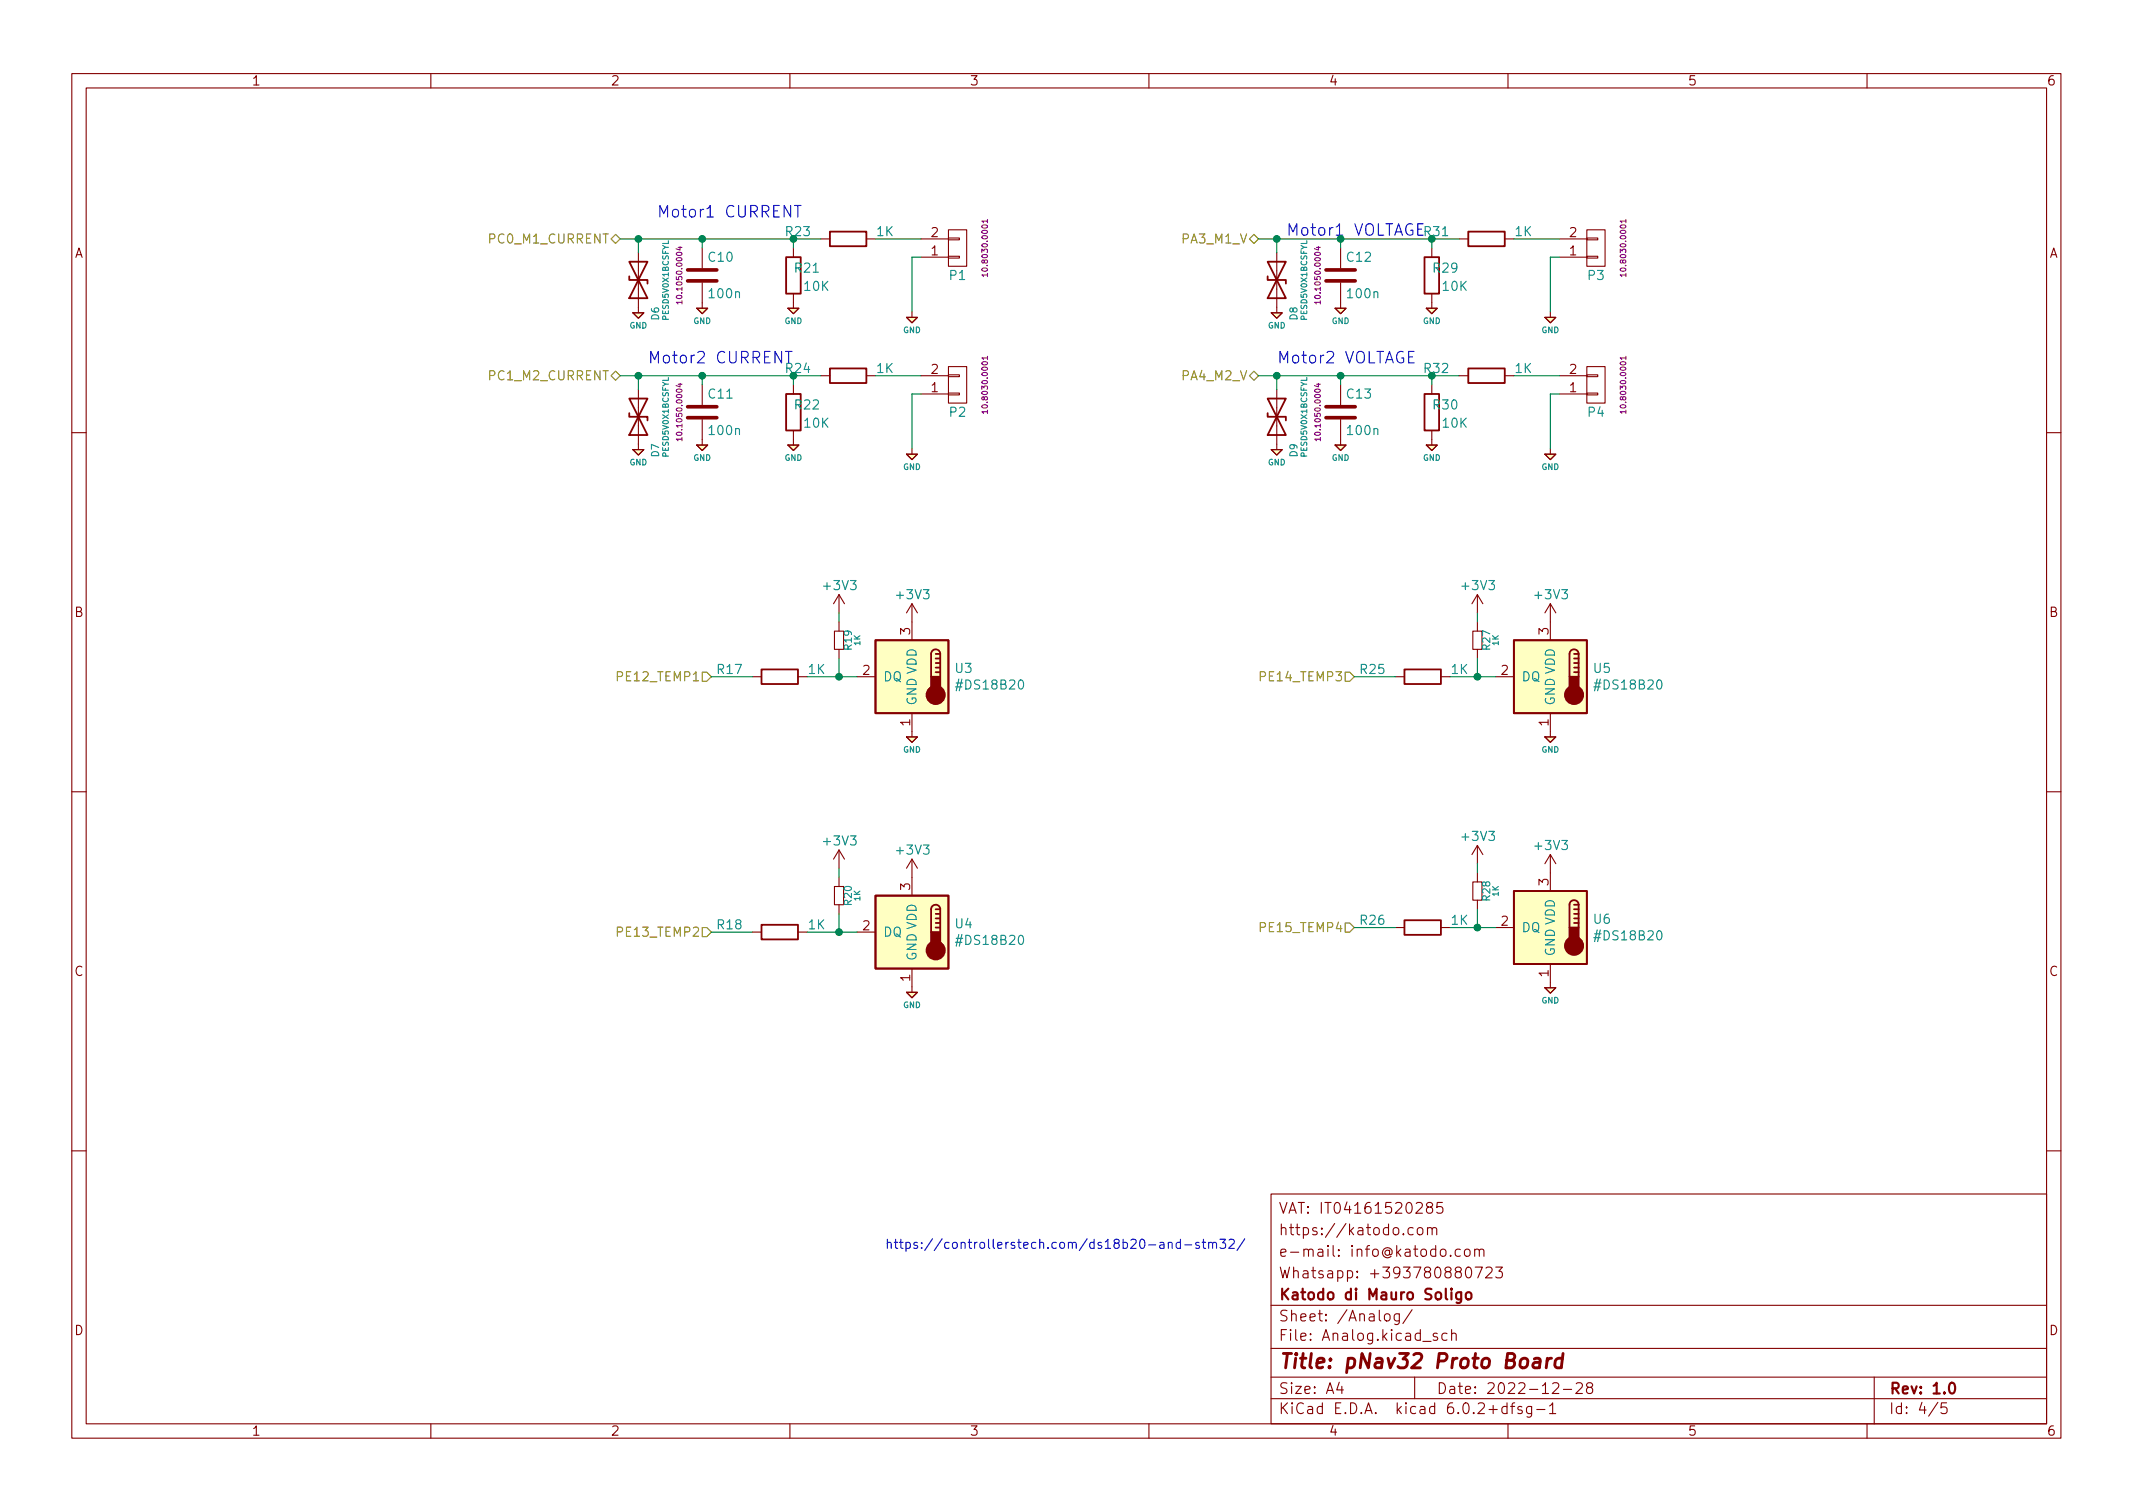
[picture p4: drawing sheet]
<svg xmlns="http://www.w3.org/2000/svg" width="297mm" height="210mm" viewBox="0 0 297 210" stroke-linecap="round" stroke-linejoin="round" font-family="sans-serif">
<g fill="none" stroke="#840000" stroke-width=".15">
<path d="M10 10.2h277v190.1h-277zM12 12.2h273v186.1h-273zM60 10.2v2M110 10.2v2M160 10.2v2M210 10.2v2M260 10.2v2M88.9 35.2v8.4M97.8 34.5v2.8M97.8 39.4v3.5M110.5 34.5v1.3M114.3 33.3h1.3"/>
<path d="M120.6 33.3h1.3M128.3 33.3h3.8M128.3 35.8h3.8M132.1 33.1h1.5v.3h-1.5zM132.1 35.7h1.5v.2h-1.5zM132.1 32h2.5v5.1h-2.5zM177.8 35.2v8.4M186.7 34.5v2.8M186.7 39.4v3.5M199.4 34.5v1.3M203.2 33.3h1.3M209.5 33.3h1.3"/>
<path d="M217.2 33.3h3.8M217.2 35.8h3.8M221 33.1h1.5v.3h-1.5zM221 35.7h1.5v.2h-1.5zM221 32h2.5v5.1h-2.5zM88.1 43.6h1.6l-.8 .7zM88.9 54.2v8.4M97 42.9h1.6l-.8 .8zM97.8 53.6v2.8M97.8 58.4v3.6M109.7 42.9h1.6l-.8 .8zM110.5 40.9v2"/>
<path d="M110.5 53.6v1.3M110.5 59.9v2.1M114.3 52.3h1.3M120.6 52.3h1.3M126.2 44.2h1.6l-.8 .8zM127 43.4v.8M128.3 52.3h3.8M128.3 54.9h3.8M132.1 52.2h1.5v.2h-1.5zM132.1 54.7h1.5v.3h-1.5zM132.1 51h2.5v5.1h-2.5zM177 43.6h1.6l-.8 .7z"/>
<path d="M177.8 54.2v8.4M185.9 42.9h1.6l-.8 .8zM186.7 53.6v2.8M186.7 58.4v3.6M198.6 42.9h1.6l-.8 .8zM199.4 40.9v2M199.4 53.6v1.3M199.4 59.9v2.1M203.2 52.3h1.3M209.5 52.3h1.3M215.1 44.2h1.6l-.8 .8zM215.9 43.4v.8"/>
<path d="M217.2 52.3h3.8M217.2 54.9h3.8M221 52.2h1.5v.2h-1.5zM221 54.7h1.5v.3h-1.5zM221 51h2.5v5.1h-2.5zM10 60.2h2M88.1 62.6h1.6l-.8 .8zM97 62h1.6l-.8 .7zM109.7 62h1.6l-.8 .7zM126.2 63.2h1.6l-.8 .8zM127 62.5v.7M177 62.6h1.6l-.8 .8z"/>
<path d="M185.9 62h1.6l-.8 .7zM198.6 62h1.6l-.8 .7zM215.1 63.2h1.6l-.8 .8zM215.9 62.5v.7M285 60.2h2M104.8 94.2h1.2M111.1 94.2h1.3M116.2 87.9h1.3v2.5h-1.3zM116.8 82.8v2.5M116.8 86.6v1.3M116.8 90.4v1.3M116.8 82.8l-.7 1.3"/>
<path d="M116.8 82.8l.8 1.3M119.4 94.2h2.5M127 84.1v5M127 99.3v3.3M127 84.1l-.8 1.2M127 84.1l.8 1.2M194.3 94.2h1.3M200.7 94.2h1.2M205.1 87.9h1.3v2.5h-1.3zM205.7 82.8l-.7 1.3M205.7 82.8v2.5M205.7 86.6v1.3"/>
<path d="M205.7 90.4v1.3M205.7 82.8l.8 1.3M208.3 94.2h2.5M215.9 84.1v5M215.9 99.3v3.3M215.9 84.1l-.8 1.2M215.9 84.1l.8 1.2M10 110.2h2M116.8 118.4l-.7 1.2M116.8 118.4v2.5M116.8 118.4l.8 1.2M126.2 102.6h1.6l-.8 .8z"/>
<path d="M127 119.6v5.1M127 119.6l-.8 1.3M127 119.6l.8 1.3M205.7 117.7v2.6M205.7 117.7l-.7 1.3M205.7 117.7l.8 1.3M215.1 102.6h1.6l-.8 .8zM215.9 119v5.1M215.9 119l-.8 1.3M215.9 119l.8 1.3M285 110.2h2M104.8 129.8h1.2"/>
<path d="M111.1 129.8h1.3M116.2 123.4h1.3v2.6h-1.3zM116.8 122.2v1.2M116.8 126v1.2M119.4 129.8h2.5M126.2 138.2h1.6l-.8 .7zM127 134.9v3.3M194.3 129.2h1.3M200.7 129.2h1.2M205.1 122.8h1.3v2.5h-1.3zM205.7 121.5v1.3M205.7 125.3v1.3"/>
<path d="M208.3 129.2h2.5M215.1 137.5h1.6l-.8 .8zM215.9 134.2v3.3M10 160.2h2M177 166.3h108v32h-108zM196.8 171l-.4-.1-.3 .3v.4l.1 .3h.2h.4M197.5 171a.41 .41 0 0 1 .6 .2v.4a.41 .41 0 0 1-.3 .3 .41 .41 0 0 1-.4-.3v-.4zM198.8 171.1a.37 .37 0 0 1 .6 0v.8M198.8 170.9v1M198.9 168.1l-.1-.1a.31 .31 0 0 1-.1-.3 .31 .31 0 0 1 .2-.3l.5 .1a.31 .31 0 0 1 .1 .3 .31 .31 0 0 1-.3 .3h-.4l-.2 .3 .1 .4 .2 .1h.5l.1-.3-.1-.4-.2-.1M199.4 171.1l.2-.2 .4 .1 .1 .9M200.9 167.4h-.8v.7l.2-.1 .5 .1 .1 .2v.5l-.3 .1h-.3l-.2-.1"/>
<path d="M202 174.8l.1 .1h-.1h-.1l.1-.1v.1M203.4 174l-.5-.1-.3 .3v.4l.2 .3h.1h.5M204.1 174a.41 .41 0 0 1 .6 .2v.4a.41 .41 0 0 1-.4 .3 .41 .41 0 0 1-.4-.3v-.4zM204.2 176.6a.36 .36 0 0 1 .4-.2 .36 .36 0 0 1 .3 .3 .77 .77 0 0 1-.5 1.2 .91 .91 0 0 1-.2-1.3zM205.4 174.1a.37 .37 0 0 1 .6 0v.8M205.4 173.9v1M205.4 176.4h1l-.6 1.5M206 174.1l.2-.2 .4 .1v.9M206.9 176.6l.2-.2 .5 .1a.41 .41 0 0 1 .1 .6l-.8 .8h.9M208.3 176.4h.9l-.5 .6a.41 .41 0 0 1 .5 .3v.3l-.1 .3h-.6l-.2-.1M285 160.2h2M60 198.3v2"/>
<path d="M110 198.3v2M160 198.3v2M177 194.8h108M177 191.8h108M177 187.8h108M177 181.8h108M186.5 192.5l-.4 1h1M186.9 193v1M192.9 183.1a.41 .41 0 0 1 .4-.2 .41 .41 0 0 1 .3 .3v.4a.41 .41 0 0 1-.4 .3 .41 .41 0 0 1-.4-.3zM194.9 182.9v1.2a.41 .41 0 0 1-.7 .3M194.9 183l-.5-.1-.3 .3v.4l.2 .3h.1h.5M196.6 182.4l-1.2 1.9"/>
<path d="M197 191.8v3M200.1 185.7l-.3-.1-.2 .2v.3l.5 .1 .1 .1-.1 .3h-.1h-.4M201.5 185.7l-.4-.1-.3 .3v.4l.1 .3h.2h.4M202.1 185.8a.37 .37 0 0 1 .7 0v.8M202.1 185.1v1.5M209.9 195.9l-.5-.1-.3 .3v.4l.2 .3h.1h.5M209.9 195.3v1.5M210 198.3v2M210.4 195.8h.5M210.9 195.3l-.3 .1v.1v1.3M211.9 195.9l-.3-.1-.2 .2v.3l.5 .1 .1 .1-.1 .3h-.1h-.4M213.3 195.8v1.2a.41 .41 0 0 1-.7 .3"/>
<path d="M213.3 195.9l-.4-.1-.3 .3v.4l.1 .3h.2h.4M214 196.3h1.1M215.8 195.8l.4-.5v1.5M215.8 196.8h.8M216.2 192.7l.2-.2 .5 .1a.41 .41 0 0 1 .1 .6l-.9 .8h1M217.7 193.5h1.2M219.5 192.7l.2-.2 .5 .1a.41 .41 0 0 1 .1 .6l-.9 .8h1M221.2 193.2l-.1-.1a.31 .31 0 0 1-.2-.3 .31 .31 0 0 1 .3-.3l.4 .1a.31 .31 0 0 1 .2 .3 .31 .31 0 0 1-.3 .3h-.4l-.2 .3 .1 .4 .2 .1h.4l.2-.3-.1-.4-.2-.1M260 198.3v2M261 191.8v6.5M269.9 195.3l-1.3 1.9M271.1 195.3h-.7l-.1 .7 .2-.1 .5 .1 .2 .2-.1 .5-.2 .1h-.4l-.2-.1"/>
</g>
<path d="M202.1 179.4v.1v.1l.1-.1-.1-.1v.2M202.1 179.9v1M203.5 179.9v1.2a.41 .41 0 0 1-.7 .3M203.5 180l-.4-.1-.3 .3v.4l.1 .3h.2h.4M204.2 180.1a.41 .41 0 0 1 .4-.2 .41 .41 0 0 1 .3 .3v.4a.41 .41 0 0 1-.4 .3 .41 .41 0 0 1-.4-.3zM271.6 192.6a.36 .36 0 0 1 .6 .2 .77 .77 0 0 1-.4 1.2 1 1 0 0 1-.2-1.4z" fill="none" stroke="#840000" stroke-width=".3"/>
<path d="M213.7 189.2l.2-.1 .5 .1 .1 .2-.1 1.1M214.5 189.6l-.7 .1a.4 .4 0 0 0-.3 .3 .4 .4 0 0 0 .2 .5l.7-.1M215.5 189.1l-.2 1.4M216.1 189.1a.59 .59 0 0 0-.7 .4M217.6 189.2a.66 .66 0 0 0-1 .3l-.1 .6 .2 .3 .1 .1 .6-.1M217.7 188.5l-.3 2" fill="none" stroke="#840000" stroke-width=".4"/>
<g fill="#ffffc2" stroke="#ffffc2" stroke-width=".14">
<path d="M215.1 137.5h1.6l-.8 .8z"/>
<path d="M215.1 63.2h1.6l-.8 .8z"/>
<path d="M121.9 89.1h10.2v10.2h-10.2z"/>
<path d="M126.2 102.6h1.6l-.8 .8z"/>
<path d="M126.2 138.2h1.6l-.8 .7z"/>
<path d="M121.9 124.7h10.2v10.2h-10.2z"/>
<path d="M198.6 42.9h1.6l-.8 .8z"/>
<path d="M177 62.6h1.6l-.8 .8z"/>
<path d="M97 62h1.6l-.8 .7z"/>
<path d="M88.1 62.6h1.6l-.8 .8z"/>
<path d="M109.7 42.9h1.6l-.8 .8z"/>
<path d="M88.1 43.6h1.6l-.8 .7z"/>
<path d="M215.1 102.6h1.6l-.8 .8z"/>
<path d="M210.8 89.1h10.2v10.2h-10.2z"/>
<path d="M210.8 124.1h10.2v10.1h-10.2z"/>
<path d="M126.2 63.2h1.6l-.8 .8z"/>
<path d="M185.9 62h1.6l-.8 .7z"/>
<path d="M215.1 44.2h1.6l-.8 .8z"/>
<path d="M109.7 62h1.6l-.8 .7z"/>
<path d="M126.2 44.2h1.6l-.8 .8z"/>
<path d="M198.6 62h1.6l-.8 .7z"/>
<path d="M97 42.9h1.6l-.8 .8z"/>
<path d="M185.9 42.9h1.6l-.8 .8z"/>
<path d="M177 43.6h1.6l-.8 .7z"/>
</g>
<g fill="none" stroke="#840000" stroke-width=".25">
<path d="M87.6 38.5v.5h2.6v.5M87.6 36.4h2.6l-2.6 5.1h2.6zM109.5 35.8h2v5.1h-2zM115.6 32.3h5v2h-5zM176.5 38.5v.5h2.6v.5M176.5 36.4h2.6l-2.6 5.1h2.6zM198.4 35.8h2v5.1h-2zM204.5 32.3h5v2h-5zM87.6 57.5v.5h2.6v.5M87.6 55.5h2.6l-2.6 5.1h2.6zM109.5 54.9h2v5h-2zM115.6 51.3h5v2h-5z"/>
<path d="M176.5 57.5v.5h2.6v.5M176.5 55.5h2.6l-2.6 5.1h2.6zM198.4 54.9h2v5h-2zM204.5 51.3h5v2h-5zM106 93.2h5.1v2h-5.1zM121.9 89.1h10.2v10.2h-10.2zM130.3 93.6h.6M130.3 93h.6M130.3 92.3h.6M130.3 91.7h.6M130.3 91.1h.6M130.9 91.1a.64 .64 0 0 0-.6-.7 .64 .64 0 0 0-.6 .7v3.1"/>
<path d="M130.9 91.1v3.1M195.6 93.2h5.1v2h-5.1zM210.8 89.1h10.2v10.2h-10.2zM219.2 93.6h.6M219.2 93h.6M219.2 92.3h.6M219.2 91.7h.6M219.2 91.1h.6M219.8 91.1a.64 .64 0 0 0-.6-.7 .64 .64 0 0 0-.6 .7v3.1M219.8 91.1v3.1M106 128.8h5.1v2h-5.1zM121.9 124.7h10.2v10.2h-10.2z"/>
<path d="M130.3 129.2h.6M130.3 128.5h.6M130.3 127.9h.6M130.3 127.2h.6M130.3 126.6h.6M130.9 126.6a.64 .64 0 0 0-.6-.6 .64 .64 0 0 0-.6 .6v3.2M130.9 126.6v3.2M195.6 128.1h5.1v2.1h-5.1zM210.8 124.1h10.2v10.1h-10.2zM219.2 128.5h.6M219.2 127.9h.6M219.2 127.2h.6"/>
<path d="M219.2 126.6h.6M219.2 126h.6M219.8 126a.64 .64 0 0 0-.6-.7 .64 .64 0 0 0-.6 .7v3.2M219.8 126v3.2"/>
</g>
<g fill="#840000" stroke="#840000" stroke-width=".25">
<path d="M129.7 94.2h1.2v1.9h-1.2z"/>
<path d="M129.7 129.8h1.2v1.9h-1.2z"/>
<path d="M218.6 94.2h1.2v1.9h-1.2z"/>
<path d="M218.6 129.2h1.2v1.9h-1.2z"/>
<circle cx="130.3" cy="96.8" r="1.27"/>
<circle cx="130.3" cy="132.3" r="1.27"/>
<circle cx="219.2" cy="96.8" r="1.27"/>
<circle cx="219.2" cy="131.7" r="1.27"/>
</g>
<path d="M95.8 39.1h4M95.8 37.6h4M184.7 39.1h4M184.7 37.6h4M95.8 58.2h4M95.8 56.6h4M184.7 58.2h4M184.7 56.6h4" fill="none" stroke="#840000" stroke-width=".51"/>
<g fill="none" stroke="#840084" stroke-width=".15">
<path d="M94.4 34.4h.6M94.7 34.3v.5l-.6-.2M137.5 38.3h-.8l.3 .2M137.5 30.8h-.8l.3 .2M137.5 30.6v.4M137.5 38.1v.4M183.3 34.4h.6M183.6 34.3v.5l-.6-.2M226.4 38.3h-.8l.3 .2M226.4 30.8h-.8l.3 .2M226.4 30.6v.4M226.4 38.1v.4"/>
<path d="M94.4 53.5h.6M94.7 53.4v.5l-.6-.2M95 42.1h-.8l.2 .2M95 41.9v.4M137.5 57.3h-.8l.3 .3M137.5 49.8h-.8l.3 .3M137.5 49.6v.5M137.5 57.1v.5M183.3 53.5h.6M183.6 53.4v.5l-.6-.2M183.9 42.1h-.8l.2 .2M183.9 41.9v.4"/>
<path d="M226.4 57.3h-.8l.3 .3M226.4 49.8h-.8l.3 .3M226.4 49.6v.5M226.4 57.1v.5M95 61.1h-.8l.2 .3M95 60.9v.5M183.9 61.1h-.8l.2 .3M183.9 60.9v.5"/>
</g>
<path d="M85.1 33.3l.6-.7 .7 .7-.7 .6zM174 33.3l.6-.7 .7 .7-.7 .6zM85.7 51.7l.7 .6-.7 .7-.6-.7zM174.6 51.7l.7 .6-.7 .7-.6-.7zM97.8 93.6h.6l.7 .6-.7 .7h-.6zM187.3 93.6h.7l.6 .6-.6 .7h-.7zM97.8 129.2h.6l.7 .6-.7 .6h-.6zM187.3 128.5h.7l.6 .7-.6 .6h-.7z" fill="none" stroke="#848400" stroke-width=".15"/>
<g fill="none" stroke="#0000c2" stroke-width=".15">
<path d="M110.6 28.6h1M111.1 28.6v1.6M197.4 31.9h.6M198.2 31.2h-.8v1.6h.8M109.4 48.9h.9M109.8 48.9v1.6M196.2 49.7h.5M196.9 48.9h-.7v1.6h.7M161.5 173h.5l.1 .8M162.1 173.3h-.4a.25 .25 0 0 0-.2 .3 .25 .25 0 0 0 .2 .2h.4M162.7 173.1l.2-.1h.3v.8M162.7 173v.8"/>
<path d="M164.4 173h-.4l-.2 .2v.4l.1 .2h.5M164.4 172.6v1.2M165 173.3h1M167 173h-.3l-.2 .2 .1 .1 .4 .2v.3h-.5M167.4 173h.5M167.6 172.6v1l.1 .2h.2M168.3 173.1l.2-.1h.3l.1 .8M168.3 173v.8M168.9 173.2l.1-.2h.3l.1 .8M169.9 172.6h.8l-.4 .4 .3 .2v.5l-.2 .1h-.3l-.2-.1M171.2 172.7l.1-.1h.3l.2 .1 .1 .2-.1 .2-.7 .7h.8M173.3 172.5l-1 1.6"/>
</g>
<g fill="none" stroke="#008400" stroke-width=".15">
<path d="M86.4 33.3h27.9M88.9 33.3v1.9M97.8 33.3v1.2M110.5 33.3v1.2M121.9 33.3h6.4M128.3 35.8h-1.3v7.6M175.3 33.3h27.9M177.8 33.3v1.9M186.7 33.3v1.2M199.4 33.3v1.2M210.8 33.3h6.4M217.2 35.8h-1.3v7.6"/>
<path d="M86.4 52.3h27.9M88.9 52.3v1.9M97.8 52.3v1.3M110.5 52.3v1.3M121.9 52.3h6.4M128.3 54.9h-1.3v7.6M175.3 52.3h27.9M177.8 52.3v1.9M186.7 52.3v1.3M199.4 52.3v1.3M210.8 52.3h6.4M217.2 54.9h-1.3v7.6"/>
<path d="M99.1 94.2h5.7M112.4 94.2h7M116.8 85.3v1.3M116.8 91.7v2.5M188.6 94.2h5.7M201.9 94.2h6.4M205.7 85.3v1.3M205.7 91.7v2.5M99.1 129.8h5.7M112.4 129.8h7M116.8 120.9v1.3M116.8 127.2v2.6"/>
<path d="M188.6 129.2h5.7M201.9 129.2h6.4M205.7 120.3v1.2M205.7 126.6v2.6"/>
</g>
<g fill="#008400" stroke="#008400" stroke-width=".15">
<circle cx="186.7" cy="33.3" r=".46"/>
<circle cx="199.4" cy="52.3" r=".46"/>
<circle cx="186.7" cy="52.3" r=".46"/>
<circle cx="177.8" cy="33.3" r=".46"/>
<circle cx="199.4" cy="33.3" r=".46"/>
<circle cx="116.8" cy="94.2" r=".46"/>
<circle cx="116.8" cy="129.8" r=".46"/>
<circle cx="88.9" cy="33.3" r=".46"/>
<circle cx="110.5" cy="52.3" r=".46"/>
<circle cx="97.8" cy="52.3" r=".46"/>
<circle cx="88.9" cy="52.3" r=".46"/>
<circle cx="97.8" cy="33.3" r=".46"/>
<circle cx="110.5" cy="33.3" r=".46"/>
<circle cx="177.8" cy="52.3" r=".46"/>
<circle cx="205.7" cy="94.2" r=".46"/>
<circle cx="205.7" cy="129.2" r=".46"/>
</g>
<text font-size="2.8" fill="#840000" x="178" y="190.6">Title: pNav32 Proto Board</text>
<g font-size="2.2" fill="#0000c2">
<text x="91.4" y="30.3">Motor1 CURRENT</text>
<text x="179.1" y="32.8">Motor1 VOLTAGE</text>
<text x="90.2" y="50.6">Motor2 CURRENT</text>
<text x="177.8" y="50.6">Motor2 VOLTAGE</text>
</g>
<g font-size="2.1" fill="#840000">
<text x="178" y="172">https://katodo.com</text>
<text x="178" y="169">VAT: IT04161520285</text>
<text x="178" y="178">Whatsapp: +393780880723</text>
<text x="178" y="175">e-mail: info@katodo.com</text>
<text x="178" y="184">Sheet: /Analog/</text>
<text x="178" y="181">Katodo di Mauro Soligo</text>
<text x="178" y="186.7">File: Analog.kicad_sch</text>
<text x="178" y="196.9">KiCad E.D.A. kicad 6.0.2+dfsg-1</text>
<text x="178" y="194.1">Size: A4</text>
<text x="200" y="194.1">Date: 2022-12-28</text>
<text x="263" y="194.1">Rev: 1.0</text>
<text x="263" y="196.9">Id: 4/5</text>
</g>
<g font-size="1.8" fill="#840000">
<text x="35" y="11.9">1</text>
<text x="85" y="11.9">2</text>
<text x="135" y="11.9">3</text>
<text x="185" y="11.9">4</text>
<text x="235" y="11.9">5</text>
<text x="285" y="11.9">6</text>
<text x="10.3" y="35.9">A</text>
<text x="129.7" y="35.6">1</text>
<text x="129.7" y="33">2</text>
<text x="218.6" y="35.6">1</text>
<text x="218.6" y="33">2</text>
<text x="285.3" y="35.9">A</text>
<text x="129.7" y="52.1">2</text>
<text x="218.6" y="52.1">2</text>
<text x="129.7" y="54.6">1</text>
<text x="218.6" y="54.6">1</text>
<text x="10.3" y="85.9">B</text>
<text x="126.7" y="88.4" transform="rotate(-90 126.7 88.4)">3</text>
<text x="215.6" y="88.4" transform="rotate(-90 215.6 88.4)">3</text>
<text x="285.3" y="85.9">B</text>
<text x="120.2" y="94">2</text>
<text x="209.1" y="94">2</text>
<text x="126.7" y="101.1" transform="rotate(-90 126.7 101.1)">1</text>
<text x="215.6" y="101.1" transform="rotate(-90 215.6 101.1)">1</text>
<text x="126.7" y="123.9" transform="rotate(-90 126.7 123.9)">3</text>
<text x="215.6" y="123.3" transform="rotate(-90 215.6 123.3)">3</text>
<text x="120.2" y="129.5">2</text>
<text x="209.1" y="128.9">2</text>
<text x="10.3" y="135.9">C</text>
<text x="126.7" y="136.6" transform="rotate(-90 126.7 136.6)">1</text>
<text x="215.6" y="136" transform="rotate(-90 215.6 136)">1</text>
<text x="285.3" y="135.9">C</text>
<text x="10.3" y="185.9">D</text>
<text x="285.3" y="185.9">D</text>
<text x="35" y="199.9">1</text>
<text x="85" y="199.9">2</text>
<text x="135" y="199.9">3</text>
<text x="185" y="199.9">4</text>
<text x="235" y="199.9">5</text>
<text x="285" y="199.9">6</text>
</g>
<g font-size="1.8" fill="#848400">
<text x="68.4" y="33.9">PC0_M1_CURRENT</text>
<text x="164.8" y="33.9">PA3_M1_V</text>
<text x="68.4" y="53">PC1_M2_CURRENT</text>
<text x="164.8" y="53">PA4_M2_V</text>
<text x="86.4" y="94.9">PE12_TEMP1</text>
<text x="175.9" y="94.9">PE14_TEMP3</text>
<text x="86.4" y="130.4">PE13_TEMP2</text>
<text x="175.9" y="129.8">PE15_TEMP4</text>
</g>
<g font-size="1.8" fill="#008484">
<text x="109.5" y="32.9">R23</text>
<text x="122.1" y="32.9">1K</text>
<text x="198.4" y="32.9">R31</text>
<text x="211" y="32.9">1K</text>
<text x="98.7" y="36.4">C10</text>
<text x="98.9" y="41.5">100n</text>
<text x="110.8" y="38">R21</text>
<text x="112.1" y="40.5">10K</text>
<text x="132.3" y="39">P1</text>
<text x="187.6" y="36.4">C12</text>
<text x="187.8" y="41.5">100n</text>
<text x="199.7" y="38">R29</text>
<text x="201" y="40.5">10K</text>
<text x="221.2" y="39">P3</text>
<text x="109.5" y="51.9">R24</text>
<text x="122.1" y="51.9">1K</text>
<text x="198.4" y="51.9">R32</text>
<text x="211" y="51.9">1K</text>
<text x="98.7" y="55.5">C11</text>
<text x="110.8" y="57">R22</text>
<text x="112.1" y="59.6">10K</text>
<text x="132.3" y="58">P2</text>
<text x="187.6" y="55.5">C13</text>
<text x="199.7" y="57">R30</text>
<text x="201" y="59.6">10K</text>
<text x="221.2" y="58">P4</text>
<text x="98.9" y="60.6">100n</text>
<text x="187.8" y="60.6">100n</text>
<text x="114.8" y="82.2">+3V3</text>
<text x="125" y="83.4">+3V3</text>
<text x="203.7" y="82.2">+3V3</text>
<text x="213.9" y="83.4">+3V3</text>
<text x="100" y="93.8">R17</text>
<text x="112.6" y="93.8">1K</text>
<text x="122.9" y="94.9">DQ</text>
<text x="133.1" y="93.7">U3</text>
<text x="189.5" y="93.8">R25</text>
<text x="202.1" y="93.8">1K</text>
<text x="211.8" y="94.9">DQ</text>
<text x="222" y="93.7">U5</text>
<text x="127.6" y="98.3" transform="rotate(-90 127.6 98.3)">GND VDD</text>
<text x="133.5" y="96">#DS18B20</text>
<text x="216.5" y="98.3" transform="rotate(-90 216.5 98.3)">GND VDD</text>
<text x="222.4" y="96">#DS18B20</text>
<text x="114.8" y="117.7">+3V3</text>
<text x="125" y="119">+3V3</text>
<text x="203.7" y="117.1">+3V3</text>
<text x="213.9" y="118.4">+3V3</text>
<text x="100" y="129.4">R18</text>
<text x="112.6" y="129.4">1K</text>
<text x="122.9" y="130.4">DQ</text>
<text x="133.1" y="129.3">U4</text>
<text x="133.5" y="131.6">#DS18B20</text>
<text x="189.5" y="128.8">R26</text>
<text x="202.1" y="128.8">1K</text>
<text x="211.8" y="129.8">DQ</text>
<text x="222" y="128.6">U6</text>
<text x="222.4" y="130.9">#DS18B20</text>
<text x="127.6" y="133.9" transform="rotate(-90 127.6 133.9)">GND VDD</text>
<text x="216.5" y="133.2" transform="rotate(-90 216.5 133.2)">GND VDD</text>
</g>
<text font-size="1.8" fill="#0000c2" x="123.2" y="173.9">https://controllerstech.com/ds18b20-and-stm32/</text>
<g font-size="1.4" fill="#008484">
<text x="91.8" y="44.5" transform="rotate(-90 91.8 44.5)">D6</text>
<text x="180.7" y="44.5" transform="rotate(-90 180.7 44.5)">D8</text>
<text x="91.8" y="63.6" transform="rotate(-90 91.8 63.6)">D7</text>
<text x="180.7" y="63.6" transform="rotate(-90 180.7 63.6)">D9</text>
<text x="118.6" y="90.4" transform="rotate(-90 118.6 90.4)">R19</text>
<text x="207.5" y="90.4" transform="rotate(-90 207.5 90.4)">R27</text>
<text x="207.5" y="125.4" transform="rotate(-90 207.5 125.4)">R28</text>
<text x="118.6" y="126" transform="rotate(-90 118.6 126)">R20</text>
</g>
<g font-size="1.1" fill="#840084">
<text x="95" y="41.7" transform="rotate(-90 95 41.7)">10.1050.0004</text>
<text x="137.6" y="37.9" transform="rotate(-90 137.6 37.9)">10.8030.0001</text>
<text x="183.9" y="41.7" transform="rotate(-90 183.9 41.7)">10.1050.0004</text>
<text x="226.5" y="37.9" transform="rotate(-90 226.5 37.9)">10.8030.0001</text>
<text x="137.6" y="56.9" transform="rotate(-90 137.6 56.9)">10.8030.0001</text>
<text x="226.5" y="56.9" transform="rotate(-90 226.5 56.9)">10.8030.0001</text>
<text x="95" y="60.8" transform="rotate(-90 95 60.8)">10.1050.0004</text>
<text x="183.9" y="60.8" transform="rotate(-90 183.9 60.8)">10.1050.0004</text>
</g>
<g font-size="1.1" fill="#008484">
<text x="87.7" y="45.7">GND</text>
<text x="93.1" y="44.5" transform="rotate(-90 93.1 44.5)">PESD5V0X1BCSFYL</text>
<text x="96.6" y="45.1">GND</text>
<text x="109.3" y="45.1">GND</text>
<text x="125.8" y="46.4">GND</text>
<text x="176.6" y="45.7">GND</text>
<text x="182" y="44.5" transform="rotate(-90 182 44.5)">PESD5V0X1BCSFYL</text>
<text x="185.5" y="45.1">GND</text>
<text x="198.2" y="45.1">GND</text>
<text x="214.7" y="46.4">GND</text>
<text x="87.7" y="64.8">GND</text>
<text x="93.1" y="63.5" transform="rotate(-90 93.1 63.5)">PESD5V0X1BCSFYL</text>
<text x="96.6" y="64.1">GND</text>
<text x="109.3" y="64.1">GND</text>
<text x="125.8" y="65.4">GND</text>
<text x="176.6" y="64.8">GND</text>
<text x="182" y="63.5" transform="rotate(-90 182 63.5)">PESD5V0X1BCSFYL</text>
<text x="185.5" y="64.1">GND</text>
<text x="198.2" y="64.1">GND</text>
<text x="214.7" y="65.4">GND</text>
<text x="119.8" y="89.9" transform="rotate(-90 119.8 89.9)">1K</text>
<text x="208.7" y="89.9" transform="rotate(-90 208.7 89.9)">1K</text>
<text x="125.8" y="104.8">GND</text>
<text x="214.7" y="104.8">GND</text>
<text x="119.8" y="125.4" transform="rotate(-90 119.8 125.4)">1K</text>
<text x="208.7" y="124.8" transform="rotate(-90 208.7 124.8)">1K</text>
<text x="125.8" y="140.3">GND</text>
<text x="214.7" y="139.7">GND</text>
</g>
</svg>
